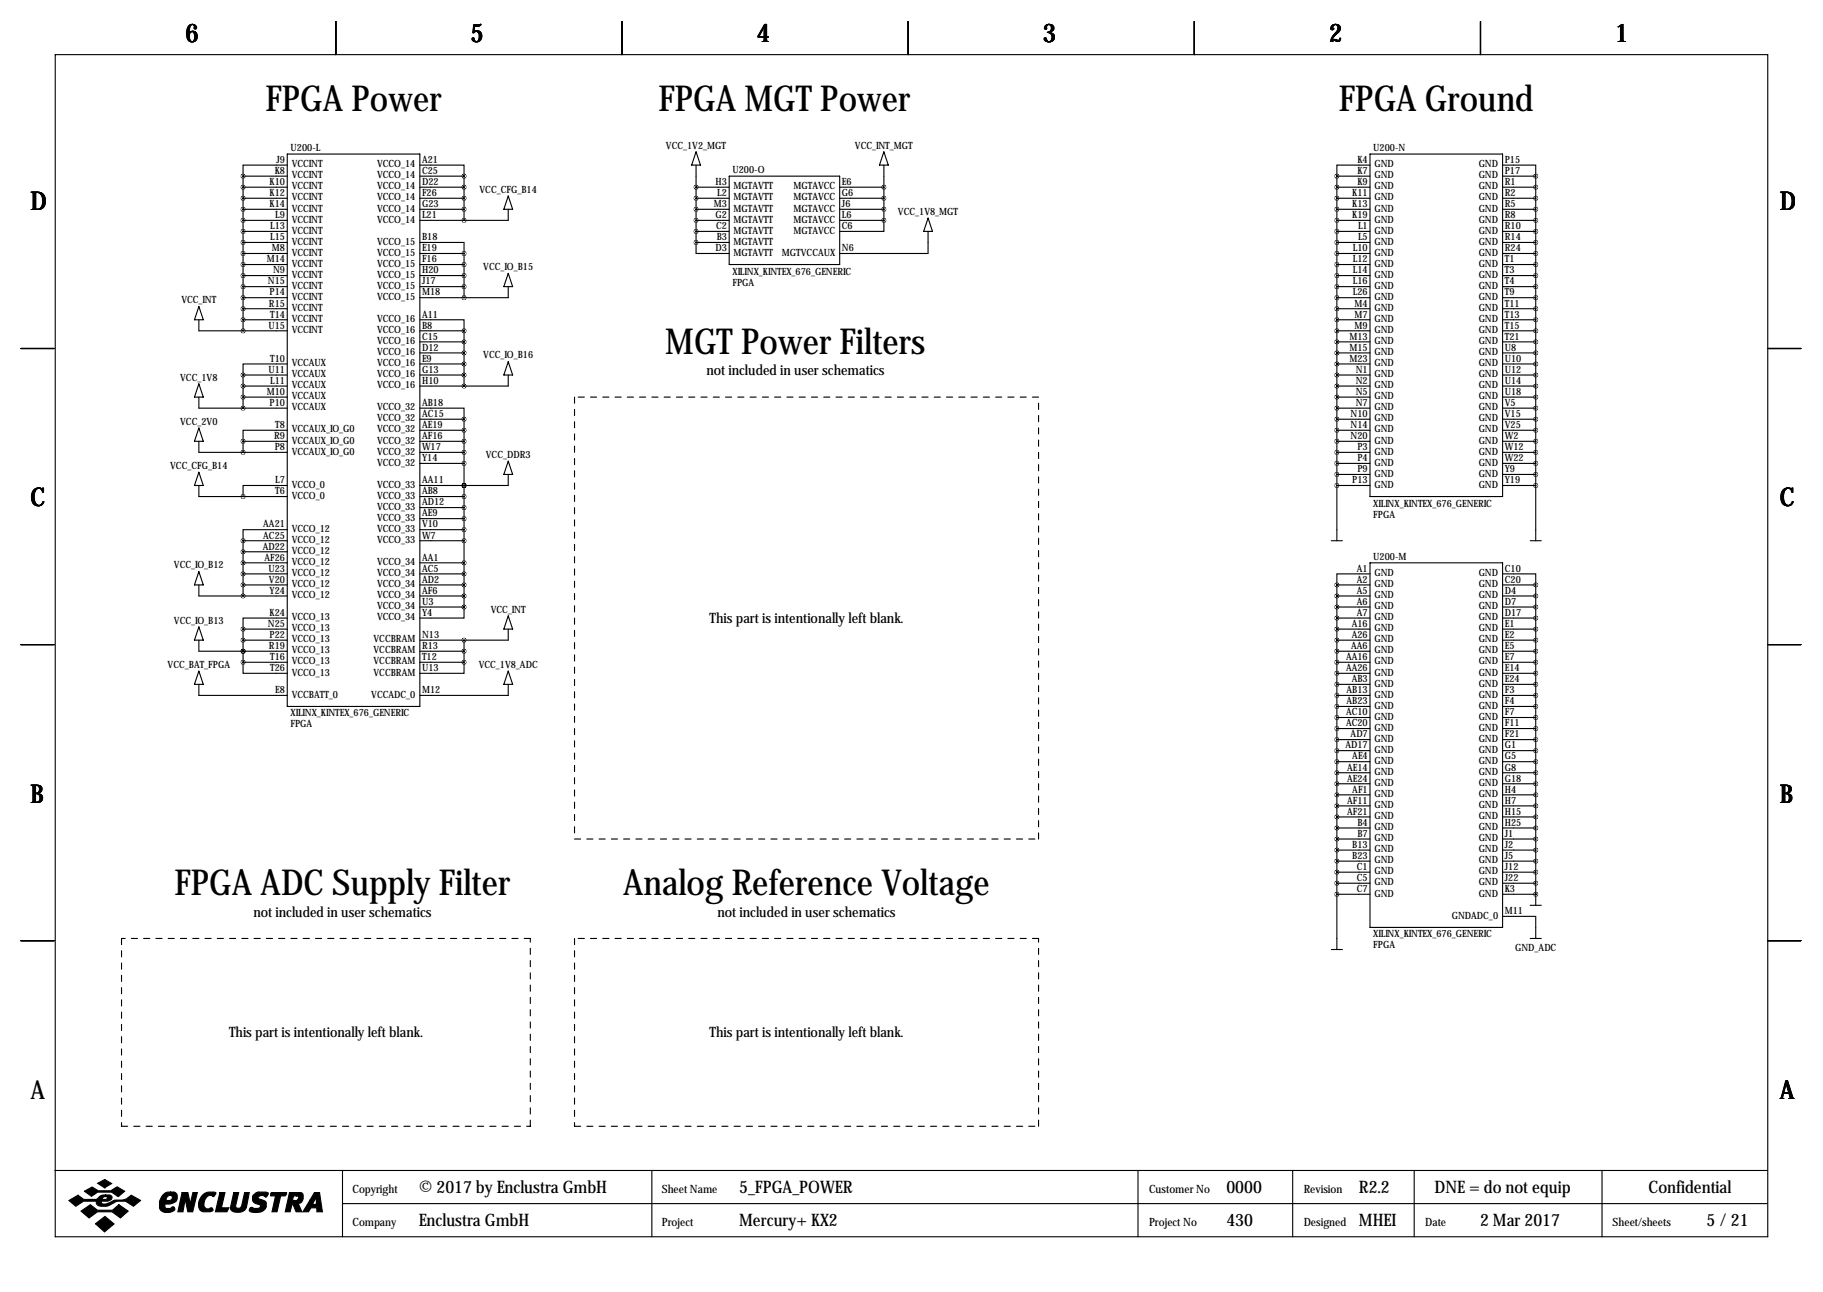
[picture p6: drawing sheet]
<svg xmlns="http://www.w3.org/2000/svg" width="419mm" height="297mm" viewBox="0 0 419 297" stroke-linecap="round" stroke-linejoin="round" font-family="sans-serif">
<g fill="none" stroke="#000" stroke-width=".25">
<path d="M12.7 12.6h393.7v271.7h-393.7zM77.2 4.9v7.7M143 4.9v7.7M208.8 4.9v7.7M274.6 4.9v7.7M340.4 4.9v7.7M66 38h-10.1v2.5M66 35.4h30.5v127h-30.5zM96.5 38h10.2v2.5M160 34.9l1 3.1h-2zM160 38v17.7M203.2 34.9l1 3.1h-2z"/>
<path d="M203.2 38v12.7M315 38h-7.7v2.5M315 35.4h30.4v78.8h-30.4zM345.4 38h7.7v2.5M55.9 40.5h10.1M55.9 43h10.1M55.9 45.6h10.1M55.9 48.1h10.1M55.9 50.7h10.1M55.9 53.2h10.1M55.9 55.7h10.1M55.9 58.3h10.1"/>
<path d="M55.9 40.5v35.6M96.5 55.7h10.2v2.6M96.5 40.5h10.2M96.5 43h10.2M96.5 45.6h10.2M96.5 48.1h10.2M96.5 58.3h10.2M106.7 40.5v10.2M106.7 58.3v10.1M116.8 45.1l1.1 3h-2.1zM116.8 48.1v2.6h-20.3M160 55.7v2.6h7.6"/>
<path d="M160 43h7.6M160 45.6h7.6M160 48.1h7.6M160 50.7h7.6M160 53.2h7.6M160 55.7h7.6M167.6 40.5h25.4v20.3h-25.4zM193 43h10.2M193 45.6h10.2M193 48.1h10.2M193 50.7h10.2M203.2 50.7v2.5h-10.2"/>
<path d="M213.4 53.2v5.1h-20.4M213.4 50.2l1 3h-2.1zM307.3 40.5h7.7M307.3 43h7.7M307.3 45.6h7.7M307.3 48.1h7.7M307.3 50.7h7.7M307.3 53.2h7.7M307.3 55.7h7.7M307.3 58.3h7.7M307.3 40.5v83.8M345.4 40.5h7.7"/>
<path d="M345.4 43h7.7M345.4 45.6h7.7M345.4 48.1h7.7M345.4 50.7h7.7M345.4 53.2h7.7M345.4 55.7h7.7M345.4 58.3h7.7M353.1 40.5v83.8M45.7 70.5l1 3h-2zM45.7 73.5v2.6h20.3M55.9 60.8h10.1M55.9 63.4h10.1"/>
<path d="M55.9 65.9h10.1M55.9 68.4h10.1M55.9 71h10.1M55.9 73.5h10.1M96.5 73.5h10.2v2.6M96.5 60.8h10.2M96.5 63.4h10.2M96.5 65.9h10.2M96.5 76.1h10.2M96.5 78.6h10.2M106.7 76.1v12.7M116.8 62.9l1.1 3h-2.1z"/>
<path d="M116.8 65.9v2.5h-20.3M307.3 60.8h7.7M307.3 63.4h7.7M307.3 65.9h7.7M307.3 68.4h7.7M307.3 71h7.7M307.3 73.5h7.7M307.3 76.1h7.7M307.3 78.6h7.7M345.4 60.8h7.7M345.4 63.4h7.7M345.4 65.9h7.7"/>
<path d="M345.4 68.4h7.7M345.4 71h7.7M345.4 73.5h7.7M345.4 76.1h7.7M345.4 78.6h7.7M4.8 80.1h7.6M45.7 88.3l1 3h-2zM45.7 91.3v2.5h20.3M45.7 98.4l1 3.1h-2zM55.9 86.2h10.1M55.9 88.8h10.1M55.9 91.3h10.1"/>
<path d="M55.9 86.2v7.6M66 83.7h-10.1v2.5M66 98.9h-10.1v2.6M96.5 93.8h10.2v2.6M96.5 83.7h10.2M96.5 86.2h10.2M96.5 98.9h10.2M96.5 81.1h10.2M96.5 96.4h10.2M106.7 96.4v43.2M116.8 83.2l1.1 3h-2.1zM116.8 86.2v2.6h-20.3"/>
<path d="M307.3 83.7h7.7M307.3 86.2h7.7M307.3 88.8h7.7M307.3 91.3h7.7M307.3 93.8h7.7M307.3 98.9h7.7M307.3 81.1h7.7M307.3 96.4h7.7M345.4 83.7h7.7M345.4 86.2h7.7M345.4 88.8h7.7M345.4 91.3h7.7"/>
<path d="M345.4 93.8h7.7M345.4 98.9h7.7M345.4 81.1h7.7M345.4 96.4h7.7M406.4 80.1h7.6M45.7 101.5v2.5h20.3M45.7 108.6l1 3h-2zM45.7 111.6v2.6h20.3M55.9 101.5h10.1M55.9 101.5v2.5M66 111.6h-10.1v2.6M96.5 101.5h10.2"/>
<path d="M96.5 104h10.2M96.5 114.2h10.2M96.5 106.5h10.2M96.5 116.7h10.2M96.5 119.2h10.2M106.7 111.6h.1M116.8 109.1v2.5h-20.3M116.8 106l1.1 3.1h-2.1zM307.3 101.5h7.7M307.3 104h7.7M307.3 111.6h7.7M307.3 106.5h7.7"/>
<path d="M307.3 109.1h7.7M345.4 101.5h7.7M345.4 104h7.7M345.4 111.6h7.7M345.4 106.5h7.7M345.4 109.1h7.7M45.7 131.4l1 3.1h-2zM45.7 134.5v2.5h20.3M55.9 124.3h10.1M55.9 126.9h10.1M55.9 129.4h10.1M55.9 131.9h10.1"/>
<path d="M55.9 134.5h10.1M55.9 124.3v12.7M66 121.8h-10.1v2.5M96.5 121.8h10.2M96.5 124.3h10.2M96.5 129.4h10.2M96.5 131.9h10.2M96.5 134.5h10.2M96.5 137h10.2M96.5 139.6h10.2M106.7 139.6v2.5h-10.2M306.1 124.3h2.5"/>
<path d="M307.3 134.5h7.7M307.3 137h7.7M307.3 139.6h7.7M307.3 134.5v83.8M315 131.9h-7.7v2.6M315 129.4h30.4v83.8h-30.4zM345.4 131.9h7.7v2.6M345.4 134.5h7.7M345.4 137h7.7M345.4 139.6h7.7M351.8 124.3h2.5M353.1 134.5v73.6"/>
<path d="M4.8 148.2h7.6M45.7 144.1l1 3.1h-2zM45.7 147.2v2.5h20.3M45.7 157.3v2.6h20.3M45.7 154.3l1 3h-2zM55.9 152.3v2.5h10.1M55.9 149.7h.1M55.9 144.6h10.1M55.9 147.2h10.1M55.9 152.3h10.1M55.9 144.6v7.7M66 142.1h-10.1v2.5"/>
<path d="M96.5 149.7h10.2M96.5 152.3h10.2M106.7 152.3v2.5h-10.2M106.7 147.2v5.1M116.8 141.6l1.1 3h-2.1zM116.8 144.6v2.6h-20.3M116.8 157.3v2.6h-20.3M116.8 154.3l1.1 3h-2.1zM307.3 142.1h7.7M307.3 144.6h7.7M307.3 147.2h7.7M307.3 149.7h7.7"/>
<path d="M307.3 152.3h7.7M307.3 154.8h7.7M307.3 159.9h7.7M307.3 157.3h7.7M345.4 142.1h7.7M345.4 144.6h7.7M345.4 147.2h7.7M345.4 149.7h7.7M345.4 152.3h7.7M345.4 154.8h7.7M345.4 159.9h7.7M345.4 157.3h7.7"/>
<path d="M406.4 148.2h7.6M307.3 162.4h7.7M307.3 165h7.7M307.3 167.5h7.7M307.3 170h7.7M307.3 172.6h7.7M307.3 175.1h7.7M307.3 177.7h7.7M345.4 162.4h7.7M345.4 165h7.7M345.4 167.5h7.7M345.4 170h7.7"/>
<path d="M345.4 172.6h7.7M345.4 175.1h7.7M345.4 177.7h7.7M307.3 180.2h7.7M307.3 182.7h7.7M307.3 185.3h7.7M307.3 187.8h7.7M307.3 190.4h7.7M307.3 192.9h7.7M307.3 195.4h7.7M307.3 198h7.7M345.4 180.2h7.7"/>
<path d="M345.4 182.7h7.7M345.4 185.3h7.7M345.4 187.8h7.7M345.4 190.4h7.7M345.4 192.9h7.7M345.4 195.4h7.7M345.4 198h7.7M4.8 216.3h7.6M306.1 218.3h2.5M307.3 200.5h7.7M307.3 203.1h7.7M307.3 205.6h7.7"/>
<path d="M345.4 210.7h7.7v5.1M345.4 200.5h7.7M345.4 203.1h7.7M345.4 205.6h7.7M351.8 208.1h2.5M351.8 215.8h2.5M353.1 205.6h.1M406.4 216.3h7.6M12.6 269.1h393.7M78.7 269.1v15.2M78.7 276.7h327.6M149.9 269.1v15.2"/>
<path d="M261.6 269.1v15.2M297.2 269.1v15.2M325.1 269.1v15.2M368.3 269.1v15.2"/>
</g>
<g fill="#000" stroke="#000" stroke-width=".25">
<path d="M15.8 276l2.1-1.2 1.4 1h2.8l.3-.2a1.77 1.77 0 0 1 1.9-.9v.4l-.6 .2-.2 .5h.9l.3-.6-.4-.1v-.4h.9a.59 .59 0 0 1 .6 .7l-.2 .4-.8 .4h-1.4l-.1 .1 .1 .4a3.2 3.2 0 0 0 2.7-.7l.3-.1a4 4 0 0 0 3.8-1.1l2.1 1.2-1.6 1.3a4 4 0 0 0-5.5-.2 2.66 2.66 0 0 1-2.9-.2l-.1-.7h-3l-1.8 1.1zM19.4 273.9l1.8-1 1.4 .9h2.9l1.4-.9 1.8 1-1.5 1.2-1.5-1h-3.2l-1.5 .9zM22.5 272l1.6-.8 1.6 .9-1.6 1zM18.6 278.4l2.2-1.4 1.6 1.2h3.5l1.4-1.2 2.2 1.4-1.8 1.6-1.9-1.4h-3.4l-1.9 1.4zM37.4 274.7a1.75 1.75 0 0 1 1.8-.6v.7a.82 .82 0 0 0-.8 1.2h.6a.6 .6 0 0 0 .6-.5 .6 .6 0 0 0-.4-.7v-.7h.8l.5 .3a1.61 1.61 0 0 1 0 1.7 1.61 1.61 0 0 1-1.5 .7h-1v.9l.2 .1h.9l.7-.4 .4 .4a1.06 1.06 0 0 1-1.3 1 1.82 1.82 0 0 1-2.2-1.1 3.5 3.5 0 0 1 .7-3zM41.9 274.2h1.3l.5 2.6 .6-2.6h1.1l-1.1 4.4h-1.1l-.6-2.9-.5 2.9h-1.2zM46.7 274.6a2.78 2.78 0 0 1 2.9-.4l-.4 .9a1.32 1.32 0 0 0-2.1 .8l-.2 .8a.98 .98 0 0 0 1.1 1.2 .55 .55 0 0 1 .6-.2 .55 .55 0 0 1 .4 .6l-.7 .3-1.8-.1a1.79 1.79 0 0 1-.8-2.3zM50.5 274.2h1.2l-.8 3.5h1.7l-.4 .9h-2.7zM53.7 274.2h1.2l-.7 3.1a.73 .73 0 0 0 .7 .5 .73 .73 0 0 0 .7-.6l.6-3h1.1l-.7 3.4a2.28 2.28 0 0 1-3.6 .4v-.4zM58.3 274.7l.8-.6h2.1l.5 .2v.2l-.6 .7a.96 .96 0 0 0-1-.4 .96 .96 0 0 0-.8 .6l1.7 .8a1.71 1.71 0 0 1-.1 1.8 1.71 1.71 0 0 1-1.7 .8l-1.4-.2a.51 .51 0 0 1-.4-.7 .51 .51 0 0 1 .8-.2l1 .1a.52 .52 0 0 0 .6-.2 .52 .52 0 0 0-.2-.7 1.39 1.39 0 0 1-1.4-.6 1.39 1.39 0 0 1 .1-1.6zM62.2 274.4l.2-.2h3.5l-.1 .4-.3 .3h-1l-.8 3.7h-1.2l.8-3.7h-1.1zM66.5 274.2h1.7v.7h-.7l-.2 1.1h.9l.3-.3a.44 .44 0 0 0 .1-.5 .44 .44 0 0 0-.4-.3v-.7h1l.3 .2 .2 .3v.9a1.03 1.03 0 0 1-1.2 1l.9 2h-1.3l-.8-1.8h-.1l-.5 1.8h-1.1z"/>
<path d="M72.3 274.2h1.2l.6 4.4h-1.3v-.9h-1.3l-.6 .9h-1.3l1.7-2.7h1l-.4 .8 .2 .2h.4l.2-.2v-1.5l-.4 .7h-1zM21.9 281.3l2.2-1.6 2.1 1.7-2.2 1.8z"/>
</g>
<path d="M132.1 91.3v101.6M238.8 91.3h-106.7M132.1 192.9h106.7M238.8 192.9v-101.6M27.9 215.8v43.1M121.9 215.8h-94M132.1 215.8v43.1M238.8 215.8h-106.7M27.9 258.9h94M121.9 258.9v-43.1M132.1 258.9h106.7M238.8 258.9v-43.1" fill="none" stroke="#000" stroke-width=".25" stroke-dasharray="1.4 1.4"/>
<path d="M106.6 40.5a.05 .05 0 0 0 .1 0 .05 .05 0 0 0-.1 0zM106.6 43a.05 .05 0 0 0 .1 0 .05 .05 0 0 0-.1 0zM106.6 45.6a.05 .05 0 0 0 .1 0 .05 .05 0 0 0-.1 0zM106.6 48.1a.05 .05 0 0 0 .1 0 .05 .05 0 0 0-.1 0zM106.6 58.3a.05 .05 0 0 0 .1 0 .05 .05 0 0 0-.1 0zM106.6 60.8a.05 .05 0 0 0 .1 0 .05 .05 0 0 0-.1 0zM106.6 63.4a.05 .05 0 0 0 .1 0 .05 .05 0 0 0-.1 0zM106.6 65.9a.05 .05 0 0 0 .1 0 .05 .05 0 0 0-.1 0zM106.6 76.1a.05 .05 0 0 0 .1 0 .05 .05 0 0 0-.1 0zM106.6 81.1a.05 .05 0 0 0 .1 0 .05 .05 0 0 0-.1 0zM106.6 83.7a.05 .05 0 0 0 .1 0 .05 .05 0 0 0-.1 0zM106.6 86.2a.05 .05 0 0 0 .1 0 .05 .05 0 0 0-.1 0zM106.6 96.4a.05 .05 0 0 0 .1 0 .05 .05 0 0 0-.1 0zM106.6 98.9a.05 .05 0 0 0 .1 0 .05 .05 0 0 0-.1 0zM106.6 101.5a.05 .05 0 0 0 .1 0 .05 .05 0 0 0-.1 0zM106.6 104a.05 .05 0 0 0 .1 0 .05 .05 0 0 0-.1 0zM106.6 106.5a.05 .05 0 0 0 .1 0 .05 .05 0 0 0-.1 0zM106.6 111.6a.05 .05 0 0 0 .1 0 .05 .05 0 0 0-.1 0zM106.6 114.2a.05 .05 0 0 0 .1 0 .05 .05 0 0 0-.1 0zM106.6 116.7a.05 .05 0 0 0 .1 0 .05 .05 0 0 0-.1 0zM106.6 119.2a.05 .05 0 0 0 .1 0 .05 .05 0 0 0-.1 0zM106.6 121.8a.05 .05 0 0 0 .1 0 .05 .05 0 0 0-.1 0zM106.6 124.3a.05 .05 0 0 0 .1 0 .05 .05 0 0 0-.1 0zM106.6 129.4a.05 .05 0 0 0 .1 0 .05 .05 0 0 0-.1 0zM106.6 131.9a.05 .05 0 0 0 .1 0 .05 .05 0 0 0-.1 0zM106.6 134.5a.05 .05 0 0 0 .1 0 .05 .05 0 0 0-.1 0zM106.6 137a.05 .05 0 0 0 .1 0 .05 .05 0 0 0-.1 0zM106.6 139.6a.05 .05 0 0 0 .1 0 .05 .05 0 0 0-.1 0zM55.8 134.5a.05 .05 0 0 0 .1 0 .05 .05 0 0 0-.1 0zM55.8 131.9a.05 .05 0 0 0 .1 0 .05 .05 0 0 0-.1 0zM55.8 129.4a.05 .05 0 0 0 .1 0 .05 .05 0 0 0-.1 0zM55.8 126.9a.05 .05 0 0 0 .1 0 .05 .05 0 0 0-.1 0zM55.8 124.3a.05 .05 0 0 0 .1 0 .05 .05 0 0 0-.1 0zM55.8 144.6a.05 .05 0 0 0 .1 0 .05 .05 0 0 0-.1 0zM55.8 147.2a.05 .05 0 0 0 .1 0 .05 .05 0 0 0-.1 0zM55.8 149.7a.05 .05 0 0 0 .1 0 .05 .05 0 0 0-.1 0zM55.8 152.3a.05 .05 0 0 0 .1 0 .05 .05 0 0 0-.1 0zM55.8 40.5a.05 .05 0 0 0 .1 0 .05 .05 0 0 0-.1 0zM55.8 43a.05 .05 0 0 0 .1 0 .05 .05 0 0 0-.1 0zM55.8 45.6a.05 .05 0 0 0 .1 0 .05 .05 0 0 0-.1 0zM55.8 48.1a.05 .05 0 0 0 .1 0 .05 .05 0 0 0-.1 0zM55.8 50.7a.05 .05 0 0 0 .1 0 .05 .05 0 0 0-.1 0zM55.8 53.2a.05 .05 0 0 0 .1 0 .05 .05 0 0 0-.1 0zM55.8 55.7a.05 .05 0 0 0 .1 0 .05 .05 0 0 0-.1 0zM55.8 58.3a.05 .05 0 0 0 .1 0 .05 .05 0 0 0-.1 0zM55.8 60.8a.05 .05 0 0 0 .1 0 .05 .05 0 0 0-.1 0zM55.8 63.4a.05 .05 0 0 0 .1 0 .05 .05 0 0 0-.1 0zM55.8 65.9a.05 .05 0 0 0 .1 0 .05 .05 0 0 0-.1 0zM55.8 68.4a.05 .05 0 0 0 .1 0 .05 .05 0 0 0-.1 0zM55.8 71a.05 .05 0 0 0 .1 0 .05 .05 0 0 0-.1 0zM55.8 73.5a.05 .05 0 0 0 .1 0 .05 .05 0 0 0-.1 0zM55.8 86.2a.05 .05 0 0 0 .1 0 .05 .05 0 0 0-.1 0zM55.8 88.8a.05 .05 0 0 0 .1 0 .05 .05 0 0 0-.1 0zM55.8 91.3a.05 .05 0 0 0 .1 0 .05 .05 0 0 0-.1 0zM55.8 101.5a.05 .05 0 0 0 .1 0 .05 .05 0 0 0-.1 0zM106.6 147.2a.05 .05 0 0 0 .1 0 .05 .05 0 0 0-.1 0zM106.6 149.7a.05 .05 0 0 0 .1 0 .05 .05 0 0 0-.1 0zM106.6 152.3a.05 .05 0 0 0 .1 0 .05 .05 0 0 0-.1 0zM307.3 111.6a.05 .05 0 0 0 .1 0 .05 .05 0 0 0-.1 0zM307.3 109.1a.05 .05 0 0 0 .1 0 .05 .05 0 0 0-.1 0zM307.3 106.5a.05 .05 0 0 0 .1 0 .05 .05 0 0 0-.1 0zM307.3 104a.05 .05 0 0 0 .1 0 .05 .05 0 0 0-.1 0zM307.3 101.5a.05 .05 0 0 0 .1 0 .05 .05 0 0 0-.1 0zM307.3 98.9a.05 .05 0 0 0 .1 0 .05 .05 0 0 0-.1 0zM307.3 96.4a.05 .05 0 0 0 .1 0 .05 .05 0 0 0-.1 0zM307.3 93.8a.05 .05 0 0 0 .1 0 .05 .05 0 0 0-.1 0zM307.3 91.3a.05 .05 0 0 0 .1 0 .05 .05 0 0 0-.1 0zM307.3 88.8a.05 .05 0 0 0 .1 0 .05 .05 0 0 0-.1 0zM307.3 86.2a.05 .05 0 0 0 .1 0 .05 .05 0 0 0-.1 0zM307.3 83.7a.05 .05 0 0 0 .1 0 .05 .05 0 0 0-.1 0zM307.3 81.1a.05 .05 0 0 0 .1 0 .05 .05 0 0 0-.1 0zM307.3 78.6a.05 .05 0 0 0 .1 0 .05 .05 0 0 0-.1 0zM307.3 76.1a.05 .05 0 0 0 .1 0 .05 .05 0 0 0-.1 0zM307.3 73.5a.05 .05 0 0 0 .1 0 .05 .05 0 0 0-.1 0zM307.3 71a.05 .05 0 0 0 .1 0 .05 .05 0 0 0-.1 0zM307.3 68.4a.05 .05 0 0 0 .1 0 .05 .05 0 0 0-.1 0zM307.3 65.9a.05 .05 0 0 0 .1 0 .05 .05 0 0 0-.1 0zM307.3 63.4a.05 .05 0 0 0 .1 0 .05 .05 0 0 0-.1 0zM307.3 60.8a.05 .05 0 0 0 .1 0 .05 .05 0 0 0-.1 0zM307.3 58.3a.05 .05 0 0 0 .1 0 .05 .05 0 0 0-.1 0zM307.3 55.7a.05 .05 0 0 0 .1 0 .05 .05 0 0 0-.1 0zM307.3 53.2a.05 .05 0 0 0 .1 0 .05 .05 0 0 0-.1 0zM307.3 50.7a.05 .05 0 0 0 .1 0 .05 .05 0 0 0-.1 0zM307.3 48.1a.05 .05 0 0 0 .1 0 .05 .05 0 0 0-.1 0zM307.3 45.6a.05 .05 0 0 0 .1 0 .05 .05 0 0 0-.1 0zM307.3 43a.05 .05 0 0 0 .1 0 .05 .05 0 0 0-.1 0zM307.3 205.6a.05 .05 0 0 0 .1 0 .05 .05 0 0 0-.1 0zM307.3 203.1a.05 .05 0 0 0 .1 0 .05 .05 0 0 0-.1 0zM307.3 200.5a.05 .05 0 0 0 .1 0 .05 .05 0 0 0-.1 0zM307.3 198a.05 .05 0 0 0 .1 0 .05 .05 0 0 0-.1 0zM307.3 195.4a.05 .05 0 0 0 .1 0 .05 .05 0 0 0-.1 0zM307.3 192.9a.05 .05 0 0 0 .1 0 .05 .05 0 0 0-.1 0zM307.3 190.4a.05 .05 0 0 0 .1 0 .05 .05 0 0 0-.1 0zM307.3 177.7a.05 .05 0 0 0 .1 0 .05 .05 0 0 0-.1 0zM307.3 175.1a.05 .05 0 0 0 .1 0 .05 .05 0 0 0-.1 0zM307.3 172.6a.05 .05 0 0 0 .1 0 .05 .05 0 0 0-.1 0zM307.3 170a.05 .05 0 0 0 .1 0 .05 .05 0 0 0-.1 0zM307.3 185.3a.05 .05 0 0 0 .1 0 .05 .05 0 0 0-.1 0zM307.3 182.7a.05 .05 0 0 0 .1 0 .05 .05 0 0 0-.1 0zM307.3 180.2a.05 .05 0 0 0 .1 0 .05 .05 0 0 0-.1 0zM307.3 157.3a.05 .05 0 0 0 .1 0 .05 .05 0 0 0-.1 0zM307.3 154.8a.05 .05 0 0 0 .1 0 .05 .05 0 0 0-.1 0zM307.3 152.3a.05 .05 0 0 0 .1 0 .05 .05 0 0 0-.1 0zM307.3 149.7a.05 .05 0 0 0 .1 0 .05 .05 0 0 0-.1 0zM307.3 167.5a.05 .05 0 0 0 .1 0 .05 .05 0 0 0-.1 0zM307.3 165a.05 .05 0 0 0 .1 0 .05 .05 0 0 0-.1 0zM307.3 162.4a.05 .05 0 0 0 .1 0 .05 .05 0 0 0-.1 0zM307.3 159.9a.05 .05 0 0 0 .1 0 .05 .05 0 0 0-.1 0zM307.3 137a.05 .05 0 0 0 .1 0 .05 .05 0 0 0-.1 0zM307.3 134.5a.05 .05 0 0 0 .1 0 .05 .05 0 0 0-.1 0zM307.3 147.2a.05 .05 0 0 0 .1 0 .05 .05 0 0 0-.1 0zM307.3 144.6a.05 .05 0 0 0 .1 0 .05 .05 0 0 0-.1 0zM307.3 142.1a.05 .05 0 0 0 .1 0 .05 .05 0 0 0-.1 0zM307.3 139.6a.05 .05 0 0 0 .1 0 .05 .05 0 0 0-.1 0zM353 50.7a.05 .05 0 0 0 .1 0 .05 .05 0 0 0-.1 0zM353 48.1a.05 .05 0 0 0 .1 0 .05 .05 0 0 0-.1 0zM353 45.6a.05 .05 0 0 0 .1 0 .05 .05 0 0 0-.1 0zM353 43a.05 .05 0 0 0 .1 0 .05 .05 0 0 0-.1 0zM353 60.8a.05 .05 0 0 0 .1 0 .05 .05 0 0 0-.1 0zM353 58.3a.05 .05 0 0 0 .1 0 .05 .05 0 0 0-.1 0zM353 55.7a.05 .05 0 0 0 .1 0 .05 .05 0 0 0-.1 0zM353 53.2a.05 .05 0 0 0 .1 0 .05 .05 0 0 0-.1 0zM353 71a.05 .05 0 0 0 .1 0 .05 .05 0 0 0-.1 0zM353 68.4a.05 .05 0 0 0 .1 0 .05 .05 0 0 0-.1 0zM353 65.9a.05 .05 0 0 0 .1 0 .05 .05 0 0 0-.1 0zM353 63.4a.05 .05 0 0 0 .1 0 .05 .05 0 0 0-.1 0zM353 81.1a.05 .05 0 0 0 .1 0 .05 .05 0 0 0-.1 0zM353 78.6a.05 .05 0 0 0 .1 0 .05 .05 0 0 0-.1 0zM353 76.1a.05 .05 0 0 0 .1 0 .05 .05 0 0 0-.1 0zM353 73.5a.05 .05 0 0 0 .1 0 .05 .05 0 0 0-.1 0zM353 91.3a.05 .05 0 0 0 .1 0 .05 .05 0 0 0-.1 0zM353 88.8a.05 .05 0 0 0 .1 0 .05 .05 0 0 0-.1 0zM353 86.2a.05 .05 0 0 0 .1 0 .05 .05 0 0 0-.1 0zM353 83.7a.05 .05 0 0 0 .1 0 .05 .05 0 0 0-.1 0zM353 101.5a.05 .05 0 0 0 .1 0 .05 .05 0 0 0-.1 0zM353 98.9a.05 .05 0 0 0 .1 0 .05 .05 0 0 0-.1 0zM353 96.4a.05 .05 0 0 0 .1 0 .05 .05 0 0 0-.1 0zM353 93.8a.05 .05 0 0 0 .1 0 .05 .05 0 0 0-.1 0zM353 111.6a.05 .05 0 0 0 .1 0 .05 .05 0 0 0-.1 0zM353 109.1a.05 .05 0 0 0 .1 0 .05 .05 0 0 0-.1 0zM353 106.5a.05 .05 0 0 0 .1 0 .05 .05 0 0 0-.1 0zM353 104a.05 .05 0 0 0 .1 0 .05 .05 0 0 0-.1 0zM353 142.1a.05 .05 0 0 0 .1 0 .05 .05 0 0 0-.1 0zM353 139.6a.05 .05 0 0 0 .1 0 .05 .05 0 0 0-.1 0zM353 137a.05 .05 0 0 0 .1 0 .05 .05 0 0 0-.1 0zM353 134.5a.05 .05 0 0 0 .1 0 .05 .05 0 0 0-.1 0zM353 152.3a.05 .05 0 0 0 .1 0 .05 .05 0 0 0-.1 0zM353 149.7a.05 .05 0 0 0 .1 0 .05 .05 0 0 0-.1 0zM353 147.2a.05 .05 0 0 0 .1 0 .05 .05 0 0 0-.1 0zM353 144.6a.05 .05 0 0 0 .1 0 .05 .05 0 0 0-.1 0zM353 162.4a.05 .05 0 0 0 .1 0 .05 .05 0 0 0-.1 0zM353 159.9a.05 .05 0 0 0 .1 0 .05 .05 0 0 0-.1 0zM353 157.3a.05 .05 0 0 0 .1 0 .05 .05 0 0 0-.1 0zM353 154.8a.05 .05 0 0 0 .1 0 .05 .05 0 0 0-.1 0zM353 172.6a.05 .05 0 0 0 .1 0 .05 .05 0 0 0-.1 0zM353 170a.05 .05 0 0 0 .1 0 .05 .05 0 0 0-.1 0zM353 167.5a.05 .05 0 0 0 .1 0 .05 .05 0 0 0-.1 0zM353 165a.05 .05 0 0 0 .1 0 .05 .05 0 0 0-.1 0zM353 182.7a.05 .05 0 0 0 .1 0 .05 .05 0 0 0-.1 0zM353 180.2a.05 .05 0 0 0 .1 0 .05 .05 0 0 0-.1 0zM353 177.7a.05 .05 0 0 0 .1 0 .05 .05 0 0 0-.1 0zM353 175.1a.05 .05 0 0 0 .1 0 .05 .05 0 0 0-.1 0zM353 192.9a.05 .05 0 0 0 .1 0 .05 .05 0 0 0-.1 0zM353 190.4a.05 .05 0 0 0 .1 0 .05 .05 0 0 0-.1 0zM353 187.8a.05 .05 0 0 0 .1 0 .05 .05 0 0 0-.1 0zM353 185.3a.05 .05 0 0 0 .1 0 .05 .05 0 0 0-.1 0zM353 203.1a.05 .05 0 0 0 .1 0 .05 .05 0 0 0-.1 0zM353 200.5a.05 .05 0 0 0 .1 0 .05 .05 0 0 0-.1 0zM353 198a.05 .05 0 0 0 .1 0 .05 .05 0 0 0-.1 0zM353 195.4a.05 .05 0 0 0 .1 0 .05 .05 0 0 0-.1 0zM353 205.6a.05 .05 0 0 0 .1 0 .05 .05 0 0 0-.1 0zM160 43a.05 .05 0 0 0 .1 0 .05 .05 0 0 0-.1 0zM160 45.6a.05 .05 0 0 0 .1 0 .05 .05 0 0 0-.1 0zM160 48.1a.05 .05 0 0 0 .1 0 .05 .05 0 0 0-.1 0zM160 50.7a.05 .05 0 0 0 .1 0 .05 .05 0 0 0-.1 0zM160 53.2a.05 .05 0 0 0 .1 0 .05 .05 0 0 0-.1 0zM160 55.7a.05 .05 0 0 0 .1 0 .05 .05 0 0 0-.1 0zM307.3 40.5a.05 .05 0 0 0 .1 0 .05 .05 0 0 0-.1 0zM353 40.5a.05 .05 0 0 0 .1 0 .05 .05 0 0 0-.1 0zM106.6 78.6a.05 .05 0 0 0 .1 0 .05 .05 0 0 0-.1 0zM307.3 187.8a.05 .05 0 0 0 .1 0 .05 .05 0 0 0-.1 0zM106.6 111.6a.05 .05 0 0 0 .1 0 .05 .05 0 0 0-.1 0zM106.6 88.8a.05 .05 0 0 0 .1 0 .05 .05 0 0 0-.1 0zM106.6 68.4a.05 .05 0 0 0 .1 0 .05 .05 0 0 0-.1 0zM106.6 50.7a.05 .05 0 0 0 .1 0 .05 .05 0 0 0-.1 0zM55.8 149.7a.05 .05 0 0 0 .1 0 .05 .05 0 0 0-.1 0zM55.8 137a.05 .05 0 0 0 .1 0 .05 .05 0 0 0-.1 0zM55.8 114.2a.05 .05 0 0 0 .1 0 .05 .05 0 0 0-.1 0zM55.8 104a.05 .05 0 0 0 .1 0 .05 .05 0 0 0-.1 0zM55.8 93.8a.05 .05 0 0 0 .1 0 .05 .05 0 0 0-.1 0zM55.8 76.1a.05 .05 0 0 0 .1 0 .05 .05 0 0 0-.1 0z" fill="#000" stroke="#000" stroke-width="1"/>
<g font-size="8.2">
<text x="61" y="25.5">FPGA Power</text>
<text x="151.4" y="25.5">FPGA MGT Power</text>
<text x="307.8" y="25.5">FPGA Ground</text>
<text x="153" y="81.3">MGT Power Filters</text>
<text x="40.1" y="205.8">FPGA ADC Supply Filter</text>
<text x="143.2" y="205.8">Analog Reference Voltage</text>
</g>
<g font-size="5.9">
<text x="42.7" y="9.8">6</text>
<text x="108.2" y="9.8">5</text>
<text x="174" y="9.8">4</text>
<text x="239.8" y="9.8">3</text>
<text x="305.6" y="9.8">2</text>
<text x="371.3" y="9.8">1</text>
<text x="7" y="48.4">D</text>
<text x="409.2" y="48.4">D</text>
<text x="7" y="116.4">C</text>
<text x="409.2" y="116.4">C</text>
<text x="7" y="184.5">B</text>
<text x="409.2" y="184.5">B</text>
<text x="7" y="252.6">A</text>
<text x="409.2" y="252.6">A</text>
</g>
<g font-size="4">
<text x="96.3" y="274.2">© 2017 by Enclustra GmbH</text>
<text x="169.9" y="274.2">5_FPGA_POWER</text>
<text x="281.9" y="274.2">0000</text>
<text x="312.4" y="274.2">R2.2</text>
<text x="329.8" y="274.2">DNE = do not equip</text>
<text x="379" y="274.2">Confidential</text>
<text x="96.3" y="281.8">Enclustra GmbH</text>
<text x="169.9" y="281.8">Mercury+ KX2</text>
<text x="281.9" y="281.8">430</text>
<text x="312.4" y="281.8">MHEI</text>
<text x="340.3" y="281.8">2 Mar 2017</text>
<text x="392.3" y="281.8">5 / 21</text>
</g>
<g font-size="3.3">
<text x="162.4" y="86.3">not included in user schematics</text>
<text x="163.1" y="143.2">This part is intentionally left blank.</text>
<text x="58.3" y="210.8">not included in user schematics</text>
<text x="164.9" y="210.8">not included in user schematics</text>
<text x="52.7" y="238.4">This part is intentionally left blank.</text>
<text x="163.1" y="238.4">This part is intentionally left blank.</text>
</g>
<g font-size="2.6">
<text x="81" y="274.2">Copyright</text>
<text x="152.1" y="274.2">Sheet Name</text>
<text x="264.2" y="274.2">Customer No</text>
<text x="299.7" y="274.2">Revision</text>
<text x="81" y="281.8">Company</text>
<text x="152.1" y="281.8">Project</text>
<text x="264.2" y="281.8">Project No</text>
<text x="299.7" y="281.8">Designed</text>
<text x="327.7" y="281.8">Date</text>
<text x="370.7" y="281.8">Sheet/sheets</text>
</g>
<g font-size="2.3">
<text x="66.8" y="34.7">U200-L</text>
<text x="153.1" y="34.1">VCC_1V2_MGT</text>
<text x="196.5" y="34.1">VCC_INT_MGT</text>
<text x="315.7" y="34.7">U200-N</text>
<text x="63.2" y="40">K8</text>
<text x="63.6" y="37.5">J9</text>
<text x="67.1" y="38.5">VCCINT</text>
<text x="67.1" y="41">VCCINT</text>
<text x="86.7" y="38.5">VCCO_14</text>
<text x="86.7" y="41">VCCO_14</text>
<text x="97" y="37.5">A21</text>
<text x="97" y="40">C25</text>
<text x="168.4" y="39.7">U200-O</text>
<text x="312.1" y="37.5">K4</text>
<text x="312.1" y="40">K7</text>
<text x="316" y="38.5">GND</text>
<text x="316" y="41">GND</text>
<text x="339.9" y="38.5">GND</text>
<text x="339.9" y="41">GND</text>
<text x="345.9" y="37.5">P15</text>
<text x="345.9" y="40">P17</text>
<text x="62" y="42.5">K10</text>
<text x="62" y="45.1">K12</text>
<text x="62" y="47.6">K14</text>
<text x="67.1" y="43.6">VCCINT</text>
<text x="67.1" y="46.1">VCCINT</text>
<text x="86.7" y="43.6">VCCO_14</text>
<text x="86.7" y="46.1">VCCO_14</text>
<text x="97" y="42.5">D22</text>
<text x="97" y="45.1">F26</text>
<text x="97" y="47.6">G23</text>
<text x="110.3" y="44.3">VCC_CFG_B14</text>
<text x="164.1" y="47.6">M3</text>
<text x="164.5" y="42.5">H3</text>
<text x="164.9" y="45.1">L2</text>
<text x="168.7" y="43.6">MGTAVTT</text>
<text x="168.7" y="46.1">MGTAVTT</text>
<text x="182.4" y="43.6">MGTAVCC</text>
<text x="182.4" y="46.1">MGTAVCC</text>
<text x="193.5" y="42.5">E6</text>
<text x="193.5" y="45.1">G6</text>
<text x="193.5" y="47.6">J6</text>
<text x="310.9" y="45.1">K11</text>
<text x="310.9" y="47.6">K13</text>
<text x="312.1" y="42.5">K9</text>
<text x="316" y="43.6">GND</text>
<text x="316" y="46.1">GND</text>
<text x="339.9" y="43.6">GND</text>
<text x="339.9" y="46.1">GND</text>
<text x="345.9" y="42.5">R1</text>
<text x="345.9" y="45.1">R2</text>
<text x="345.9" y="47.6">R5</text>
<text x="62.1" y="52.7">L13</text>
<text x="63.3" y="50.2">L9</text>
<text x="67.1" y="48.6">VCCINT</text>
<text x="67.1" y="51.2">VCCINT</text>
<text x="67.1" y="53.7">VCCINT</text>
<text x="86.7" y="48.6">VCCO_14</text>
<text x="86.7" y="51.2">VCCO_14</text>
<text x="97" y="50.2">L21</text>
<text x="164.5" y="50.2">G2</text>
<text x="164.6" y="52.7">C2</text>
<text x="168.7" y="48.6">MGTAVTT</text>
<text x="168.7" y="53.7">MGTAVTT</text>
<text x="168.7" y="51.2">MGTAVTT</text>
<text x="182.4" y="53.7">MGTAVCC</text>
<text x="182.4" y="48.6">MGTAVCC</text>
<text x="182.4" y="51.2">MGTAVCC</text>
<text x="193.5" y="52.7">C6</text>
<text x="193.5" y="50.2">L6</text>
<text x="206.4" y="49.4">VCC_1V8_MGT</text>
<text x="310.9" y="50.2">K19</text>
<text x="312.2" y="52.7">L1</text>
<text x="316" y="48.6">GND</text>
<text x="316" y="51.2">GND</text>
<text x="316" y="53.7">GND</text>
<text x="339.9" y="48.6">GND</text>
<text x="339.9" y="51.2">GND</text>
<text x="339.9" y="53.7">GND</text>
<text x="345.9" y="50.2">R8</text>
<text x="345.9" y="52.7">R10</text>
<text x="62.1" y="55.2">L15</text>
<text x="62.5" y="57.8">M8</text>
<text x="67.1" y="56.3">VCCINT</text>
<text x="67.1" y="58.8">VCCINT</text>
<text x="86.7" y="56.3">VCCO_15</text>
<text x="86.7" y="58.8">VCCO_15</text>
<text x="97" y="55.2">B18</text>
<text x="97" y="57.8">E19</text>
<text x="164.5" y="57.8">D3</text>
<text x="164.8" y="55.2">B3</text>
<text x="168.7" y="56.3">MGTAVTT</text>
<text x="168.7" y="58.8">MGTAVTT MGTVCCAUX</text>
<text x="193.5" y="57.8">N6</text>
<text x="311" y="57.8">L10</text>
<text x="312.2" y="55.2">L5</text>
<text x="316" y="56.3">GND</text>
<text x="316" y="58.8">GND</text>
<text x="339.9" y="56.3">GND</text>
<text x="339.9" y="58.8">GND</text>
<text x="345.9" y="55.2">R14</text>
<text x="345.9" y="57.8">R24</text>
<text x="61.3" y="60.3">M14</text>
<text x="61.6" y="65.4">N15</text>
<text x="62.8" y="62.9">N9</text>
<text x="67.1" y="61.3">VCCINT</text>
<text x="67.1" y="63.9">VCCINT</text>
<text x="86.7" y="61.3">VCCO_15</text>
<text x="86.7" y="63.9">VCCO_15</text>
<text x="97" y="60.3">F16</text>
<text x="97" y="62.9">H20</text>
<text x="97" y="65.4">J17</text>
<text x="111.1" y="62.1">VCC_IO_B15</text>
<text x="168.4" y="63.1">XILINX_KINTEX_676_GENERIC</text>
<text x="168.4" y="65.7">FPGA</text>
<text x="311" y="60.3">L12</text>
<text x="311" y="62.9">L14</text>
<text x="311" y="65.4">L16</text>
<text x="316" y="61.3">GND</text>
<text x="316" y="63.9">GND</text>
<text x="339.9" y="61.3">GND</text>
<text x="339.9" y="63.9">GND</text>
<text x="345.9" y="60.3">T1</text>
<text x="345.9" y="62.9">T3</text>
<text x="345.9" y="65.4">T4</text>
<text x="41.7" y="69.7">VCC_INT</text>
<text x="61.8" y="70.5">R15</text>
<text x="62" y="67.9">P14</text>
<text x="67.1" y="66.4">VCCINT</text>
<text x="67.1" y="69">VCCINT</text>
<text x="67.1" y="71.5">VCCINT</text>
<text x="86.7" y="66.4">VCCO_15</text>
<text x="86.7" y="69">VCCO_15</text>
<text x="97" y="67.9">M18</text>
<text x="311" y="67.9">L26</text>
<text x="311.4" y="70.5">M4</text>
<text x="316" y="66.4">GND</text>
<text x="316" y="69">GND</text>
<text x="316" y="71.5">GND</text>
<text x="339.9" y="66.4">GND</text>
<text x="339.9" y="69">GND</text>
<text x="339.9" y="71.5">GND</text>
<text x="345.9" y="67.9">T9</text>
<text x="345.9" y="70.5">T11</text>
<text x="61.7" y="75.6">U15</text>
<text x="62.1" y="73">T14</text>
<text x="67.1" y="74">VCCINT</text>
<text x="67.1" y="76.6">VCCINT</text>
<text x="86.7" y="74">VCCO_16</text>
<text x="86.7" y="76.6">VCCO_16</text>
<text x="97" y="73">A11</text>
<text x="97" y="75.6">B8</text>
<text x="311.4" y="73">M7</text>
<text x="311.4" y="75.6">M9</text>
<text x="316" y="74">GND</text>
<text x="316" y="76.6">GND</text>
<text x="339.9" y="74">GND</text>
<text x="339.9" y="76.6">GND</text>
<text x="345.9" y="73">T13</text>
<text x="345.9" y="75.6">T15</text>
<text x="62.1" y="83.2">T10</text>
<text x="86.7" y="79.1">VCCO_16</text>
<text x="86.7" y="81.7">VCCO_16</text>
<text x="97" y="78.1">C15</text>
<text x="97" y="80.6">D12</text>
<text x="97" y="83.2">E9</text>
<text x="111.1" y="82.4">VCC_IO_B16</text>
<text x="310.2" y="78.1">M13</text>
<text x="310.2" y="80.6">M15</text>
<text x="310.2" y="83.2">M23</text>
<text x="316" y="79.1">GND</text>
<text x="316" y="81.7">GND</text>
<text x="339.9" y="79.1">GND</text>
<text x="339.9" y="81.7">GND</text>
<text x="345.9" y="78.1">T21</text>
<text x="345.9" y="80.6">U8</text>
<text x="345.9" y="83.2">U10</text>
<text x="41.4" y="87.5">VCC_1V8</text>
<text x="61.7" y="85.7">U11</text>
<text x="62.1" y="88.3">L11</text>
<text x="67.1" y="84.2">VCCAUX</text>
<text x="67.1" y="86.7">VCCAUX</text>
<text x="67.1" y="89.3">VCCAUX</text>
<text x="86.7" y="84.2">VCCO_16</text>
<text x="86.7" y="86.7">VCCO_16</text>
<text x="86.7" y="89.3">VCCO_16</text>
<text x="97" y="85.7">G13</text>
<text x="97" y="88.3">H10</text>
<text x="311.7" y="85.7">N1</text>
<text x="311.7" y="88.3">N2</text>
<text x="316" y="84.2">GND</text>
<text x="316" y="86.7">GND</text>
<text x="316" y="89.3">GND</text>
<text x="339.9" y="84.2">GND</text>
<text x="339.9" y="86.7">GND</text>
<text x="339.9" y="89.3">GND</text>
<text x="345.9" y="85.7">U12</text>
<text x="345.9" y="88.3">U14</text>
<text x="61.3" y="90.8">M10</text>
<text x="62" y="93.3">P10</text>
<text x="67.1" y="91.8">VCCAUX</text>
<text x="67.1" y="94.4">VCCAUX</text>
<text x="86.7" y="94.4">VCCO_32</text>
<text x="97" y="93.3">AB18</text>
<text x="97" y="95.9">AC15</text>
<text x="310.5" y="95.9">N10</text>
<text x="311.7" y="90.8">N5</text>
<text x="311.7" y="93.3">N7</text>
<text x="316" y="91.8">GND</text>
<text x="316" y="94.4">GND</text>
<text x="339.9" y="91.8">GND</text>
<text x="339.9" y="94.4">GND</text>
<text x="345.9" y="90.8">U18</text>
<text x="345.9" y="93.3">V5</text>
<text x="345.9" y="95.9">V15</text>
<text x="41.4" y="97.6">VCC_2V0</text>
<text x="63" y="101">R9</text>
<text x="63.3" y="98.4">T8</text>
<text x="67.1" y="99.4">VCCAUX_IO_G0</text>
<text x="67.1" y="102">VCCAUX_IO_G0</text>
<text x="86.7" y="96.9">VCCO_32</text>
<text x="86.7" y="99.4">VCCO_32</text>
<text x="86.7" y="102">VCCO_32</text>
<text x="97" y="98.4">AE19</text>
<text x="97" y="101">AF16</text>
<text x="310.5" y="98.4">N14</text>
<text x="310.5" y="101">N20</text>
<text x="316" y="96.9">GND</text>
<text x="316" y="99.4">GND</text>
<text x="316" y="102">GND</text>
<text x="339.9" y="96.9">GND</text>
<text x="339.9" y="99.4">GND</text>
<text x="339.9" y="102">GND</text>
<text x="345.9" y="98.4">V25</text>
<text x="345.9" y="101">W2</text>
<text x="39.1" y="107.8">VCC_CFG_B14</text>
<text x="63.2" y="103.5">P8</text>
<text x="67.1" y="104.5">VCCAUX_IO_G0</text>
<text x="86.7" y="104.5">VCCO_32</text>
<text x="86.7" y="107.1">VCCO_32</text>
<text x="97" y="103.5">W17</text>
<text x="97" y="106">Y14</text>
<text x="111.7" y="105.3">VCC_DDR3</text>
<text x="312.1" y="103.5">P3</text>
<text x="312.1" y="106">P4</text>
<text x="316" y="104.5">GND</text>
<text x="316" y="107.1">GND</text>
<text x="339.9" y="104.5">GND</text>
<text x="339.9" y="107.1">GND</text>
<text x="345.9" y="103.5">W12</text>
<text x="345.9" y="106">W22</text>
<text x="63.3" y="111.1">L7</text>
<text x="63.3" y="113.7">T6</text>
<text x="67.1" y="112.1">VCCO_0</text>
<text x="86.7" y="112.1">VCCO_33</text>
<text x="97" y="111.1">AA11</text>
<text x="97" y="113.7">AB8</text>
<text x="310.9" y="111.1">P13</text>
<text x="312.1" y="108.6">P9</text>
<text x="316" y="109.6">GND</text>
<text x="316" y="112.1">GND</text>
<text x="339.9" y="109.6">GND</text>
<text x="339.9" y="112.1">GND</text>
<text x="345.9" y="108.6">Y9</text>
<text x="345.9" y="111.1">Y19</text>
<text x="67.1" y="114.7">VCCO_0</text>
<text x="86.7" y="114.7">VCCO_33</text>
<text x="86.7" y="117.2">VCCO_33</text>
<text x="86.7" y="119.8">VCCO_33</text>
<text x="97" y="116.2">AD12</text>
<text x="97" y="118.7">AE9</text>
<text x="315.7" y="116.5">XILINX_KINTEX_676_GENERIC</text>
<text x="315.7" y="119">FPGA</text>
<text x="60.5" y="121.3">AA21</text>
<text x="60.5" y="123.8">AC25</text>
<text x="67.1" y="122.3">VCCO_12</text>
<text x="67.1" y="124.8">VCCO_12</text>
<text x="86.7" y="122.3">VCCO_33</text>
<text x="86.7" y="124.8">VCCO_33</text>
<text x="97" y="121.3">V10</text>
<text x="97" y="123.8">W7</text>
<text x="40" y="130.7">VCC_IO_B12</text>
<text x="60.4" y="126.4">AD22</text>
<text x="60.8" y="128.9">AF26</text>
<text x="61.7" y="131.4">U23</text>
<text x="67.1" y="127.4">VCCO_12</text>
<text x="67.1" y="129.9">VCCO_12</text>
<text x="86.7" y="129.9">VCCO_34</text>
<text x="97" y="128.9">AA1</text>
<text x="97" y="131.4">AC5</text>
<text x="311.9" y="131.4">A1</text>
<text x="315.7" y="128.6">U200-M</text>
<text x="345.9" y="131.4">C10</text>
<text x="61.8" y="134">V20</text>
<text x="62" y="136.5">Y24</text>
<text x="67.1" y="132.5">VCCO_12</text>
<text x="67.1" y="135">VCCO_12</text>
<text x="67.1" y="137.5">VCCO_12</text>
<text x="86.7" y="132.5">VCCO_34</text>
<text x="86.7" y="135">VCCO_34</text>
<text x="86.7" y="137.5">VCCO_34</text>
<text x="97" y="134">AD2</text>
<text x="97" y="136.5">AF6</text>
<text x="311.9" y="134">A2</text>
<text x="311.9" y="136.5">A5</text>
<text x="316" y="132.5">GND</text>
<text x="316" y="135">GND</text>
<text x="316" y="137.5">GND</text>
<text x="339.9" y="132.5">GND</text>
<text x="339.9" y="135">GND</text>
<text x="339.9" y="137.5">GND</text>
<text x="345.9" y="134">C20</text>
<text x="345.9" y="136.5">D4</text>
<text x="40" y="143.4">VCC_IO_B13</text>
<text x="62" y="141.6">K24</text>
<text x="67.1" y="142.6">VCCO_13</text>
<text x="86.7" y="140.1">VCCO_34</text>
<text x="86.7" y="142.6">VCCO_34</text>
<text x="97" y="139.1">U3</text>
<text x="97" y="141.6">Y4</text>
<text x="112.8" y="140.8">VCC_INT</text>
<text x="311.9" y="139.1">A6</text>
<text x="311.9" y="141.6">A7</text>
<text x="316" y="140.1">GND</text>
<text x="316" y="142.6">GND</text>
<text x="339.9" y="140.1">GND</text>
<text x="339.9" y="142.6">GND</text>
<text x="345.9" y="139.1">D7</text>
<text x="345.9" y="141.6">D17</text>
<text x="61.6" y="144.1">N25</text>
<text x="61.8" y="149.2">R19</text>
<text x="62" y="146.7">P22</text>
<text x="67.1" y="145.2">VCCO_13</text>
<text x="67.1" y="147.7">VCCO_13</text>
<text x="85.9" y="147.7">VCCBRAM</text>
<text x="97" y="146.7">N13</text>
<text x="97" y="149.2">R13</text>
<text x="310.6" y="149.2">AA6</text>
<text x="310.8" y="144.1">A16</text>
<text x="310.8" y="146.7">A26</text>
<text x="316" y="145.2">GND</text>
<text x="316" y="147.7">GND</text>
<text x="339.9" y="145.2">GND</text>
<text x="339.9" y="147.7">GND</text>
<text x="345.9" y="144.1">E1</text>
<text x="345.9" y="146.7">E2</text>
<text x="345.9" y="149.2">E5</text>
<text x="38.5" y="153.5">VCC_BAT_FPGA</text>
<text x="62.1" y="151.8">T16</text>
<text x="62.1" y="154.3">T26</text>
<text x="67.1" y="150.2">VCCO_13</text>
<text x="67.1" y="152.8">VCCO_13</text>
<text x="67.1" y="155.3">VCCO_13</text>
<text x="85.9" y="150.2">VCCBRAM</text>
<text x="85.9" y="152.8">VCCBRAM</text>
<text x="85.9" y="155.3">VCCBRAM</text>
<text x="97" y="151.8">T12</text>
<text x="97" y="154.3">U13</text>
<text x="110.1" y="153.5">VCC_1V8_ADC</text>
<text x="309.4" y="151.8">AA16</text>
<text x="309.4" y="154.3">AA26</text>
<text x="316" y="150.2">GND</text>
<text x="316" y="152.8">GND</text>
<text x="316" y="155.3">GND</text>
<text x="339.9" y="150.2">GND</text>
<text x="339.9" y="152.8">GND</text>
<text x="339.9" y="155.3">GND</text>
<text x="345.9" y="151.8">E7</text>
<text x="345.9" y="154.3">E14</text>
<text x="63.3" y="159.4">E8</text>
<text x="67.1" y="160.4">VCCBATT_0</text>
<text x="85.4" y="160.4">VCCADC_0</text>
<text x="97" y="159.4">M12</text>
<text x="309.6" y="159.4">AB13</text>
<text x="309.6" y="161.9">AB23</text>
<text x="310.8" y="156.8">AB3</text>
<text x="316" y="157.9">GND</text>
<text x="316" y="160.4">GND</text>
<text x="339.9" y="157.9">GND</text>
<text x="339.9" y="160.4">GND</text>
<text x="345.9" y="156.8">E24</text>
<text x="345.9" y="159.4">F3</text>
<text x="345.9" y="161.9">F4</text>
<text x="66.8" y="164.7">XILINX_KINTEX_676_GENERIC</text>
<text x="66.8" y="167.3">FPGA</text>
<text x="309.4" y="164.5">AC10</text>
<text x="309.4" y="167">AC20</text>
<text x="316" y="162.9">GND</text>
<text x="316" y="165.5">GND</text>
<text x="339.9" y="162.9">GND</text>
<text x="339.9" y="165.5">GND</text>
<text x="345.9" y="164.5">F7</text>
<text x="345.9" y="167">F11</text>
<text x="309.3" y="172.1">AD17</text>
<text x="310.5" y="169.5">AD7</text>
<text x="316" y="168">GND</text>
<text x="316" y="170.6">GND</text>
<text x="316" y="173.1">GND</text>
<text x="339.9" y="168">GND</text>
<text x="339.9" y="170.6">GND</text>
<text x="339.9" y="173.1">GND</text>
<text x="345.9" y="169.5">F21</text>
<text x="345.9" y="172.1">G1</text>
<text x="309.7" y="177.2">AE14</text>
<text x="309.7" y="179.7">AE24</text>
<text x="310.9" y="174.6">AE4</text>
<text x="316" y="175.6">GND</text>
<text x="316" y="178.2">GND</text>
<text x="339.9" y="175.6">GND</text>
<text x="339.9" y="178.2">GND</text>
<text x="345.9" y="174.6">G5</text>
<text x="345.9" y="177.2">G8</text>
<text x="345.9" y="179.7">G18</text>
<text x="309.7" y="184.8">AF11</text>
<text x="310.9" y="182.2">AF1</text>
<text x="316" y="180.7">GND</text>
<text x="316" y="183.3">GND</text>
<text x="316" y="185.8">GND</text>
<text x="339.9" y="180.7">GND</text>
<text x="339.9" y="183.3">GND</text>
<text x="339.9" y="185.8">GND</text>
<text x="345.9" y="182.2">H4</text>
<text x="345.9" y="184.8">H7</text>
<text x="309.7" y="187.3">AF21</text>
<text x="312.1" y="189.9">B4</text>
<text x="316" y="188.3">GND</text>
<text x="316" y="190.9">GND</text>
<text x="339.9" y="188.3">GND</text>
<text x="339.9" y="190.9">GND</text>
<text x="345.9" y="187.3">H15</text>
<text x="345.9" y="189.9">H25</text>
<text x="310.9" y="194.9">B13</text>
<text x="310.9" y="197.5">B23</text>
<text x="312.1" y="192.4">B7</text>
<text x="316" y="193.4">GND</text>
<text x="316" y="196">GND</text>
<text x="339.9" y="193.4">GND</text>
<text x="339.9" y="196">GND</text>
<text x="345.9" y="192.4">J1</text>
<text x="345.9" y="194.9">J2</text>
<text x="345.9" y="197.5">J5</text>
<text x="311.9" y="200">C1</text>
<text x="311.9" y="202.6">C5</text>
<text x="316" y="198.5">GND</text>
<text x="316" y="201">GND</text>
<text x="316" y="203.6">GND</text>
<text x="339.9" y="198.5">GND</text>
<text x="339.9" y="201">GND</text>
<text x="339.9" y="203.6">GND</text>
<text x="345.9" y="200">J12</text>
<text x="345.9" y="202.6">J22</text>
<text x="311.9" y="205.1">C7</text>
<text x="316" y="206.1">GND</text>
<text x="339.9" y="206.1">GND</text>
<text x="345.9" y="205.1">K3</text>
<text x="315.7" y="215.5">XILINX_KINTEX_676_GENERIC</text>
<text x="333.8" y="211.2">GNDADC_0</text>
<text x="345.9" y="210.2">M11</text>
<text x="315.7" y="218.1">FPGA</text>
<text x="348.3" y="218.6">GND_ADC</text>
</g>
</svg>
